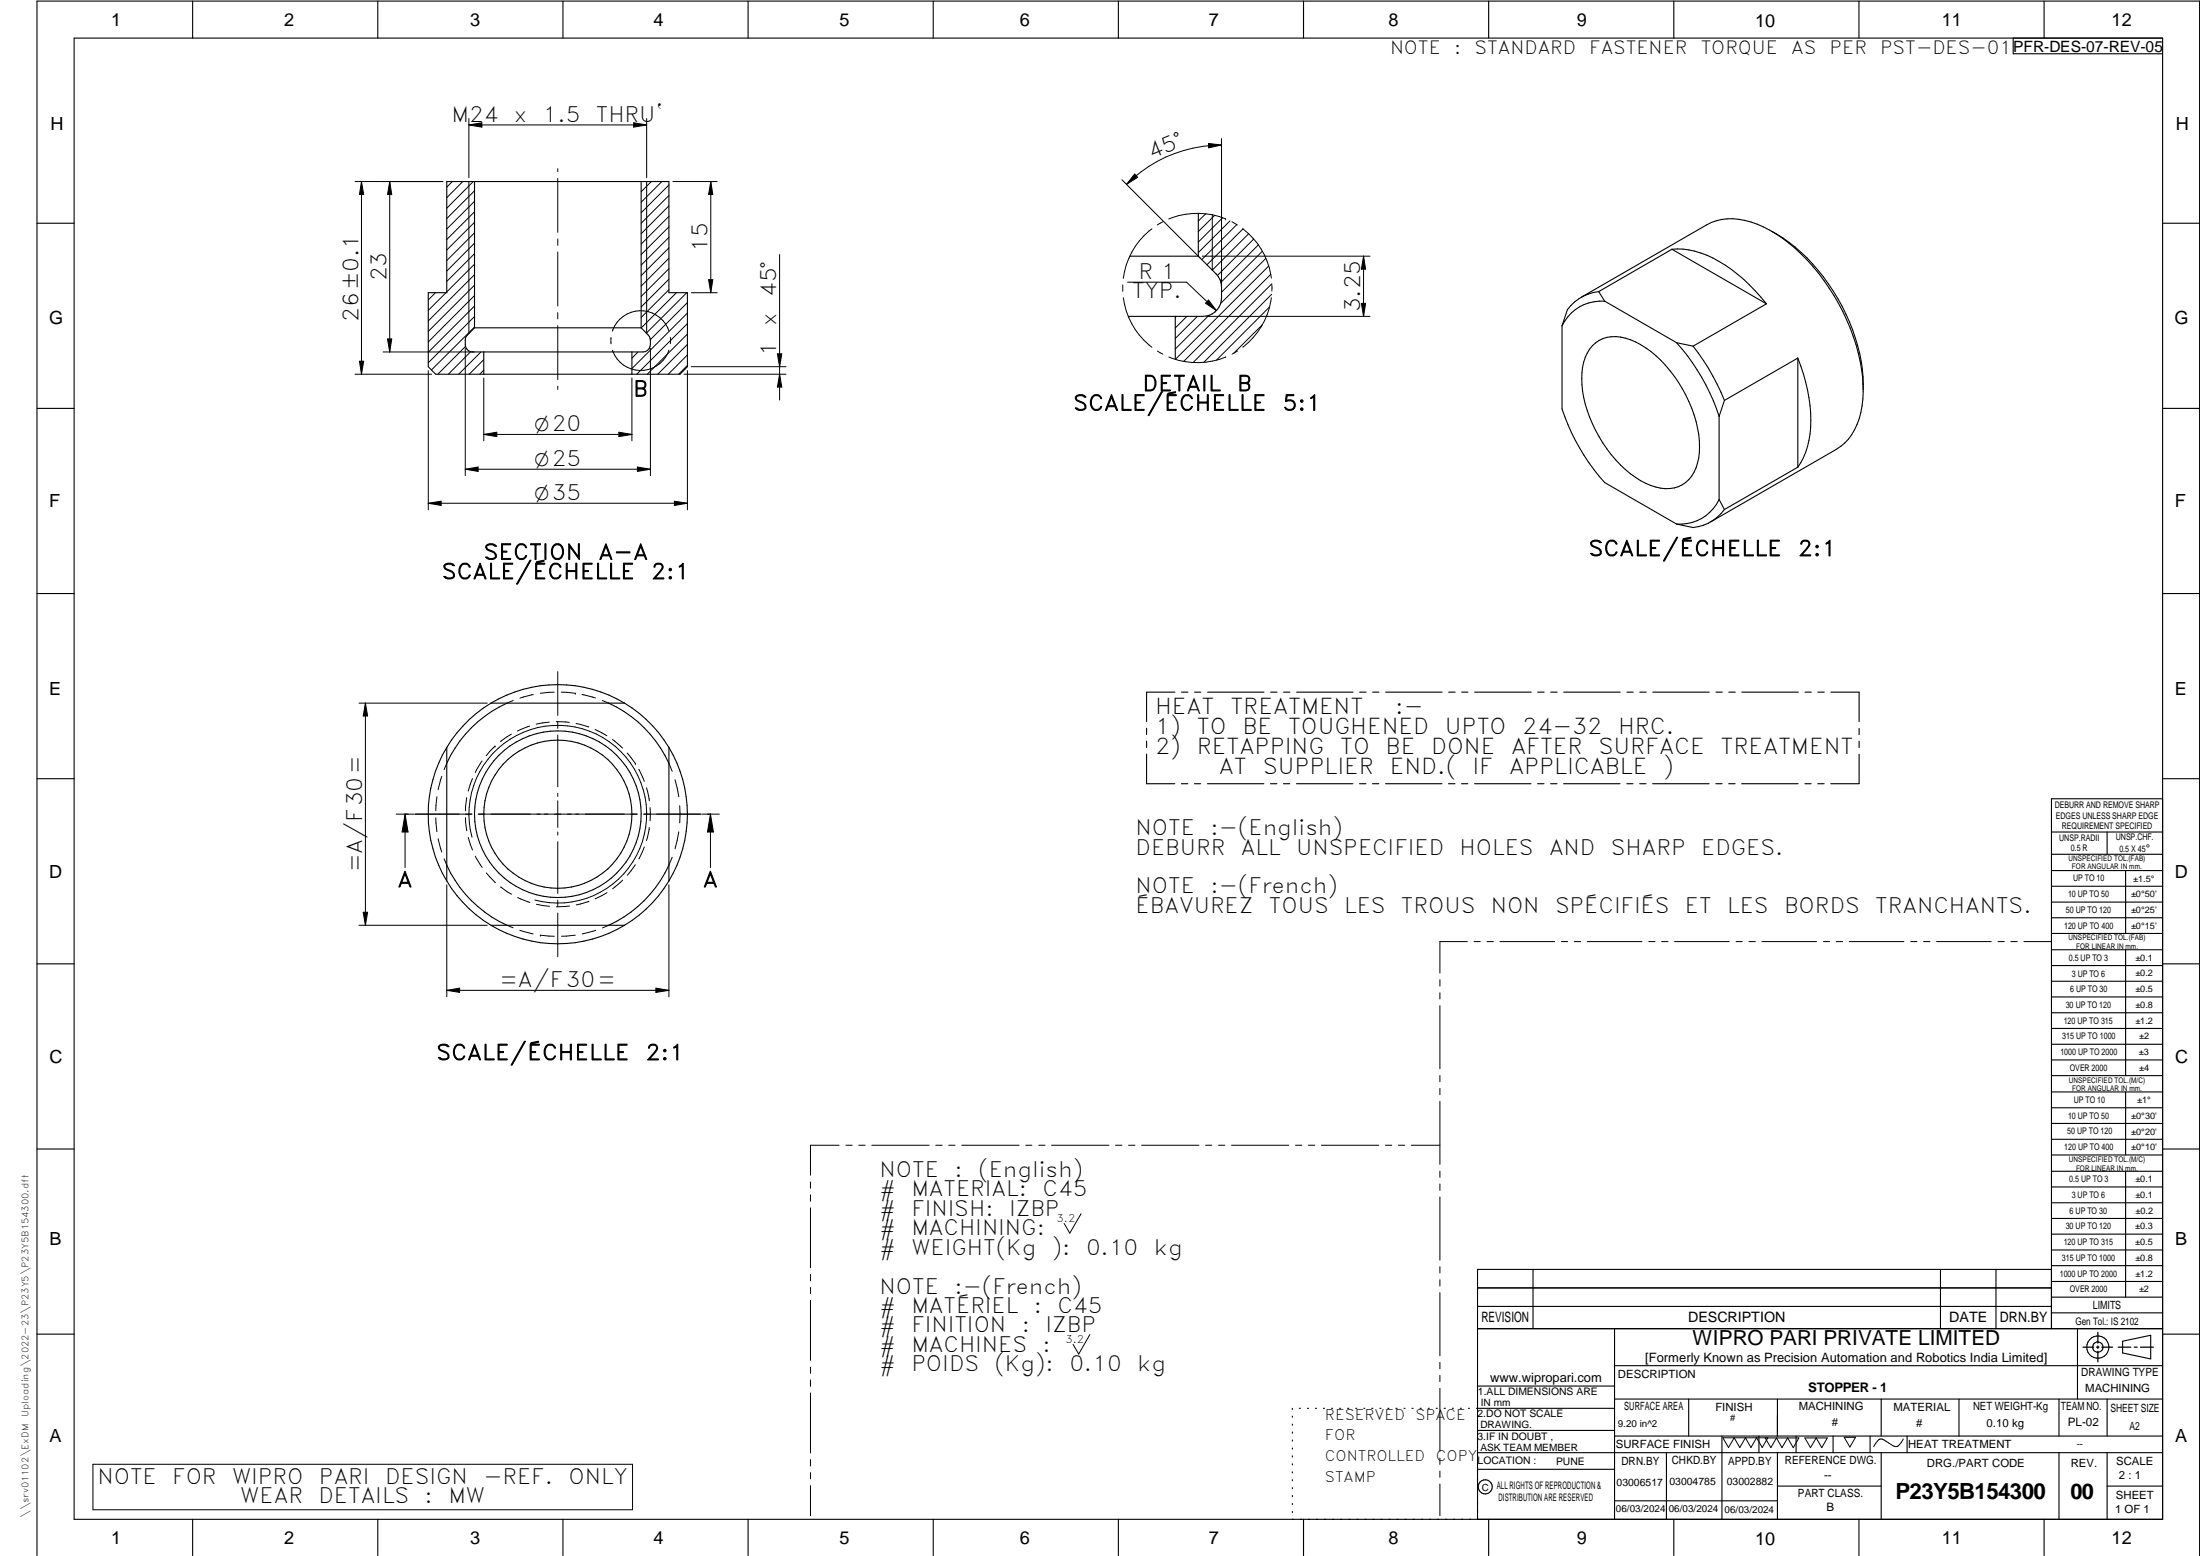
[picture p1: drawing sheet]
<svg xmlns="http://www.w3.org/2000/svg" width="594mm" height="420mm" viewBox="0 0 594 420" stroke-linecap="round" stroke-linejoin="round" font-family="sans-serif">
<g fill="none" stroke="#000" stroke-width=".3">
<path d="M20 10.3h564v400h-564zM52 .3v10M102 .3v10M152 .3v10M202 .3v10M252 .3v10M302 .3v10M352 .3v10M402 .3v10M452 .3v10M502 .3v10M543.6 10.3v4.2h40.4"/>
<path d="M552 .3v10M120.6 49h60v30h5v20l-2 2h-66l-2-2v-20h5zM128.1 49v39.5M173.1 49v39.5M323.6 57.6v11.6M10 60.3h10M305.1 69.2h18.5M323.6 69.2l4.8 4.8a4.9 4.9 0 0 1 1.5 3.5 7.8 7.8 0 0 1-1.2 6.2 5 5 0 0 1-3.8 1.7h-20.2M431.7 78.7a12 12 0 0 0-8.5 5l-1.4 4.3M431.7 78.7l1.6 2.6M451.5 67.3a24 24 0 0 1 16.1 5.5 52.1 52.1 0 0 1 9.4 9.2M451.5 67.3l-19.8 11.4"/>
<path d="M451.5 67.3l25.5 14.7M478.4 62.4a49.6 49.6 0 0 1 21 24.6 43.9 43.9 0 0 1 3.7 18.3M584 60.3h10M128.1 88.5h45M130.6 95v6M170.6 95v6M173.1 88.5l1.9 2a3 3 0 0 1-.8 4.5h-46.6a2.35 2.35 0 0 1-2-3.1l.3-1.1 2.2-2.3M317.4 85.4v11.6M421.8 88v22.4a56.8 56.8 0 0 0 11.5 19.9l19.4 11.2M426.9 80.3l34-19.6a15.4 15.4 0 0 1 13.6-.2 44.5 44.5 0 0 1 19.4 17.3 52.3 52.3 0 0 1 9.2 28 19.2 19.2 0 0 1-5 13.8l-2.2 1.7-34 19.6M430 93.3a8.9 8.9 0 0 1 10.3-1.6 31 31 0 0 1 15.8 16.7 25.5 25.5 0 0 1 2.3 16.7 8.5 8.5 0 0 1-11.2 6.4 25.6 25.6 0 0 1-13.3-10.3 33 33 0 0 1-6.7-20.5 11.8 11.8 0 0 1 2.8-7.4zM433.3 81.3l19.4 11.2"/>
<path d="M433.3 81.3a11.7 11.7 0 0 0-11.5 6.7M452.7 92.5a55.8 55.8 0 0 1 11.5 19.9M452.7 92.5l4.5 1M457.2 93.5l1.4 1.9a62.4 62.4 0 0 1 7.1 12.7M477 82l-19.8 11.5M485.5 96.7l-19.8 11.4M485.5 96.7v29.5M485.5 96.7a38.9 38.9 0 0 1 2.6 23.9 17 17 0 0 1-2.6 5.6M10 110.3h10M464.2 112.4v22.5M465.7 108.1l-1.5 4.3M584 110.3h10"/>
<path d="M464.2 134.9a11.6 11.6 0 0 1-11.5 6.6M464.2 134.9l1.5 2.7M465.7 137.6a12.1 12.1 0 0 1-8.5 4.9l-4.5-1M485.5 126.2l-19.8 11.4M10 160.3h10M584 160.3h10M132.6 189.9h36M132.6 189.9a34.5 34.5 0 0 0-12 11.9M136.9 189.9a32.6 32.6 0 0 0-16.3 16.2M164.4 189.9a33 33 0 0 1 16.2 16.2M168.6 189.9a35.1 35.1 0 0 0-36 0M168.6 189.9a35 35 0 0 1 12 11.9"/>
<path d="M309.6 196.6v1.7M317.3 186.9h-7.7v7.9M319.1 186.9h1.7M322.6 186.9h1.7M326.1 186.9h15.2M343.1 186.9h1.7M346.6 186.9h1.7M350.1 186.9h15.3M367.2 186.9h1.7M370.7 186.9h1.7M374.2 186.9h15.2M391.2 186.9h1.7"/>
<path d="M394.7 186.9h1.7M398.2 186.9h15.3M415.2 186.9h1.8M418.8 186.9h1.7M422.3 186.9h15.2M439.3 186.9h1.7M442.8 186.9h1.7M446.3 186.9h15.3M463.4 186.9h1.7M466.8 186.9h1.8M470.4 186.9h15.2M487.4 186.9h1.7"/>
<path d="M490.9 186.9h1.7M494.4 186.9h7.6v8M502 196.7v1.7M10 210.3h10M120.6 201.8v31.8M120.6 201.8a35 35 0 0 0 0 36.1M180.6 201.8v36.1M180.6 201.8a35 35 0 0 1 0 36.1M309.6 200.1v1.7M309.6 203.6v8h7.6M319 211.6h1.8M322.5 211.6h1.7"/>
<path d="M326 211.6h15.3M343.1 211.6h1.7M346.6 211.6h1.7M350.1 211.6h15.2M367.1 211.6h1.7M370.6 211.6h1.7M374.1 211.6h15.3M391.2 211.6h1.7M394.7 211.6h1.7M398.2 211.6h15.2M415.2 211.6h1.7M418.7 211.6h1.7"/>
<path d="M422.2 211.6h15.3M439.3 211.6h1.7M442.8 211.6h1.7M446.3 211.6h15.2M463.3 211.6h1.7M466.8 211.6h1.7M470.3 211.6h15.3M487.4 211.6h1.7M490.8 211.6h1.8M502 200.2v1.7M502 203.7v7.9h-7.6M584 215.7h-30v143.1"/>
<path d="M584 210.3h10M120.6 233.6a32.6 32.6 0 0 0 16.3 16.3M120.6 233.6v4.3M120.6 237.9a35.4 35.4 0 0 0 12 12M180.6 233.6a33 33 0 0 1-16.2 16.3M180.6 237.9a35 35 0 0 1-12 12M554 224.7h30M554 230.7h30M554 235.1h30M554 239.3h30M569 224.7v6M574 235.1v17"/>
<path d="M132.6 249.9h36M168.6 249.9a35.1 35.1 0 0 1-36 0M554 243.6h30M554 247.8h30M554 252.1h30M554 256.5h30M574 256.5v33.9M10 260.3h10M554 260.7h30M554 265h30M554 269.2h30M554 273.5h30"/>
<path d="M554 277.7h30M584 260.3h10M554 282h30M554 286.2h30M554 290.4h30M554 294.9h30M554 299.1h30M574 294.9v17M10 310.3h10M554 303.4h30M554 307.6h30M554 311.9h30"/>
<path d="M554 316.3h30M574 316.3v34M584 310.3h10M554 320.5h30M554 324.8h30M554 329h30M554 333.2h30M554 337.5h30M399 358.8h185M399 352.8h155M399 347.8h155M414 342.8v16"/>
<path d="M436 358.8v51.5M524 342.8v16M539 342.8v16M554 341.8h30M554 346h30M554 350.3h30M554 354.5h30M554 342.8h-155v67.5M561 358.8v19M10 360.3h10M399 374.3h37M436 368.8h148"/>
<path d="M436 377.8h148M456 377.8v10M480 377.8v10M508 377.8v10M529 377.8v10M556 377.8v10M569 377.8v10M573.2 362.2l7.6-1.6v6.3l-7.6-1.6zM584 360.3h10M349 380.3v.3M349 382.4v.3M349 384.6v.3"/>
<path d="M349 386.7v.3M349 388.8v.3M349 391v.3M349 393.1v.3M349 395.3v.3M349 397.4v.3M349 399.5v.3M350.9 380.3h.2M353.1 380.3h.2M355.2 380.3h.3M357.4 380.3h.3M359.6 380.3h.3"/>
<path d="M361.7 380.3h.3M363.9 380.3h.3M366.1 380.3h.3M368.3 380.3h.2M370.4 380.3h.3M372.6 380.3h.3M374.8 380.3h.3M376.9 380.3h.4M379.1 380.3h.3M381.3 380.3h.3M383.4 380.3h.4M385.6 380.3h.3"/>
<path d="M387.8 380.3h.3M390 380.3h.3M392.2 380.3h.3M394.3 380.3h.3M396.5 380.3h.3M398.7 380.3h37.3M399 386.2h37M399 396.7h37M436 387.8h148M450 392.3v18M465 387.8v22.5M475 387.8v4.5"/>
<path d="M480 392.3v18M485 387.8v4.5M495 387.8v4.5M505 387.8v4.5M508 392.3v18M515 387.8v4.5M556 392.3v18M569 392.3v18M584 392.3h-185M52 410.3v9.7M102 410.3v9.7M152 410.3v9.7"/>
<path d="M202 410.3v9.7M252 410.3v9.7M302 410.3v9.7M349 401.7v.3M349 403.8v.4M349 406v.3M349 408.1v.3M352 410.3v9.7M402 410.3v9.7M436 405.3h44M452 410.3v9.7M480 401.3h28"/>
<path d="M502 410.3v9.7M552 410.3v9.7M569 401.3h15M10 420v-419.7h584v419.7"/>
<circle cx="150.6" cy="219.9" r="22.5"/>
<circle cx="150.6" cy="219.9" r="20"/>
<circle cx="566.5" cy="363.8" r="2.99"/>
<circle cx="566.5" cy="363.7" r="1.41"/>
<circle cx="401.1" cy="401.5" r="1.9"/>
</g>
<path d="M566.5 359.7v3M562.5 363.8h2.9M566.1 363.8h.7M566.5 363.4v.7M566.5 364.9v2.8M567.6 363.8h2.9M572 363.8h3.4M576.3 363.8h.8M578 363.8h3.5" fill="none" stroke="#000" stroke-width=".34"/>
<g fill="none" stroke="#000" stroke-width=".27">
<path d="M126.6 32v16M126.6 33.7l3.5-.6v1.2zM126.6 33.7h48M171.1 33.1l3.5 .6-3.5 .6zM174.6 32v16M326.3 38.7l3.6 .5-3.5 .7zM329.9 37.4v40M329.9 39.2a36.4 36.4 0 0 0-25.7 10.6M95.9 49h23.7M97.6 49v52M97.6 49l.6 3.5h-1.1zM105.2 49v46"/>
<path d="M105.2 49l.6 3.5h-1.2zM122.1 49l-1.5 1.5M125 49l-4.4 4.4M126.6 49v41M127.8 49l-7.2 7.2M128.1 51.5l-7.5 7.5M128.1 54.4l-7.5 7.4M128.1 57.2l-7.5 7.5M150.6 45.6v.8M150.6 48.2v14.5M174.6 49v41M175.9 49l-2.8 2.8"/>
<path d="M178.7 49l-5.6 5.6M180.6 50l-7.5 7.4M180.6 52.8l-7.5 7.5M180.6 55.6l-7.5 7.5M180.6 58.4l-7.5 7.5M181.7 49h12M191.9 49l.6 3.5h-1.2zM191.9 49v30M303 48.6l21.1 21M306.4 47l.8 .9-3 1.9zM314 59.9l-1.5 .8M325.6 57.7l-2 2"/>
<path d="M325.6 57.7l1.8 .3 3.6 1.1M325.6 57.7a20.4 20.4 0 0 0-10 1.4M327.4 58v14.9l9.8-9.8M328 58.2l-4.4 4.3M330.2 58.8l-6.6 6.6M331 59.1h.1M332.1 59.6l-8.5 8.6M332.6 59.9l1.5 .8M117.6 79l-2 2M120.4 79l-4.8 4.8M128.1 74.2l-12.5 12.5M128.1 77l-12.5 12.5"/>
<path d="M128.1 79.8l-12.5 12.5M128.1 60l-7.5 7.5M128.1 62.9l-7.5 7.5M128.1 65.7l-7.5 7.5M128.1 68.5l-7.5 7.5M128.1 71.3l-7.5 7.5M150.6 64.5v1.8M150.6 68v14.6M180.6 61.3l-7.5 7.4M180.6 64.1l-7.5 7.5M180.6 66.9l-7.5 7.5M180.6 69.7l-7.5 7.6"/>
<path d="M180.6 72.6l-7.5 7.5M180.6 75.4l-7.5 7.5M180.6 78.2l-7.5 7.5M182.7 79l-9.6 9.6M185.5 79l-11 11M186.7 79h7M191.3 75.5h1.2l-.6 3.5zM210.5 68.7v39.3M303.2 76.9v1.8M304.5 76.2h15.9l8.1 7.7M311.1 61.8a20 20 0 0 0-7.8 13.3M324.6 69.2h45.3"/>
<path d="M334 60.7l-9.5 9.4M335.6 61.8a19.8 19.8 0 0 1 7.7 13.3M335.7 61.8l-9.8 9.7M338.5 64.6l-9.7 9.8M339.8 66.1l-10.1 10.1M340.9 67.9l-11 11M341.8 69.8l-12.2 12.2M342.6 71.8l-25.2 25.2M343.1 74.1l-23.4 23.5M343.4 79.5l-18.3 18.3M343.4 76.9v1.7M343.4 76.6l-21.2 21.3"/>
<path d="M368.2 69.2l.6 3.5h-1.2zM368.2 69.2v16.2M97.1 97.5h1.1l-.6 3.5zM103.5 95h24.6M104.6 91.5h1.2l-.6 3.5zM125.6 94.1v34.3M125.7 93.6l-7.5 7.4M127.1 95l-6 6M128.1 88.3l-11.6 11.6M128.1 82.6l-12.5 12.5M128.1 85.5l-12.5 12.5M129.9 95l-6 6"/>
<path d="M130.6 97.1l-3.9 3.9M130.6 99.9l-1.1 1.1M150.6 84.4v1.7M150.6 87.9v14.6M165 91.1v1.7M172.3 95l-1.7 1.7M175.6 94.1v34.3M180.6 94.5a8 8 0 0 1-7.6 5.5 8 8 0 0 1-7.6-5.4M180.6 89.4a8 8 0 0 0-7.6-5.5 8 8 0 0 0-7.6 5.5M181 91.1v1.7M185.6 90.2l-10.8 10.8M185.6 98.7l-2.3 2.3"/>
<path d="M185.6 93l-8 8M185.6 95.8l-5.1 5.2M185.6 84.5l-15 15M185.6 87.4l-13.6 13.6M185.6 81.7l-10 10M186.7 99h25.6M209.9 95.5h1.2l-.6 3.5zM303.4 80.4a20 20 0 0 0 7.7 13.4M312.5 94.8l1.5 .8M315.6 96.4a20.2 20.2 0 0 0 15.4 0M317.7 85.4l-.3 .3M320.5 85.4l-3.1 3.2"/>
<path d="M323.3 85.4l-5.9 6M325.9 85.4h44M326.3 81l2.2 2.9-3-2zM326.4 85.2l-9 9M334.2 94.8l-1.5 .8M340.9 87.7l-7.7 7.6M342.8 82.9l-14.3 14.3M343.3 80.4a20 20 0 0 1-7.7 13.3M367.6 81.9h1.2l-.6 3.5zM95.9 101h20.7M115.6 100.1v37.6M130.6 117.3l3.5-.6v1.2z"/>
<path d="M130.6 117.3h40M130.6 102.1v16.9M150.6 104.3v.9M167.1 116.7l3.5 .6-3.5 .6zM170.6 102.1v16.9M184.7 101h27.6M185.6 100.1v37.6M210.5 101l.6 3.5h-1.2zM115.6 135.9l3.5-.6v1.2zM115.6 135.9h70M125.6 126.7l3.5-.6v1.2zM125.6 126.7h50"/>
<path d="M172.1 126.1l3.5 .6-3.5 .6zM182.1 135.3l3.5 .6-3.5 .6zM96.9 189.9h34.7M98.7 189.9v60M98.7 189.9l.6 3.4h-1.2zM138.1 198.2l-2.9 2M138.6 189.1l-1.7 .8M143 196l-3.3 1.4M144 187.5l-3.6 1M148.3 195l-3.5 .5M149.6 186.9l-3.7 .3M150.2 194.9l3.5 .2"/>
<path d="M150.6 181.4v11.8M150.6 195v1.7M150.6 198.5v13.9M151.6 186.9l3.8 .3M155.4 187.2h.1M155.6 195.4l3.4 .9M157.2 187.5l3.6 1M160.7 197l3.2 1.7M162.6 189.1l1.8 .8M165.4 199.7l2.7 2.3M107 219.8h4.8M109.4 219.8v14.5"/>
<path d="M109.4 219.8l.8 4.9h-1.6zM112 219.8h15.5M118 215.1l-.3 3.8M119.3 209.6l-1 3.6M120.6 206.1l-.7 1.7M126 215.4l-.3 3.5M127.6 210.2l-1.2 3.4M129.2 219.8h42.9M130.2 205.5l-1.9 3.1M133.7 201.5h.1M133.7 201.5l-2.4 2.5M150.6 214.2v.9"/>
<path d="M150.6 216.2v7.2M169.4 203.3l2.2 2.9M171.6 206.2h.1M172.5 207.8l1.5 3.2M174.6 212.7l.7 3.5M175.5 218.1v3.5M180.6 206.1l.9 2.2M182.3 210.6l1 4.5M183.6 217.6v4.6M189.2 219.8h-15.4M189.5 219.8h4.8M191.8 219.8l.9 4.9h-1.7z"/>
<path d="M191.8 219.8v14.5M117.7 220.9l.3 3.7M118.3 226.5l1 3.6M119.9 231.9l.7 1.7M120.6 238.9v30.3M125.7 220.8l.4 3.5M126.4 226.1l1.2 3.4M127.5 226.1a24 24 0 0 1 21-30.1 24 24 0 0 1 26 26 24 24 0 0 1-30.1 21M128.3 231.2l1.9 3M131.3 235.7l2.5 2.6M135.2 239.5l2.9 2M150.6 224.7v.8"/>
<path d="M150.6 227.3v14M168.1 237.7l-2.7 2.3M171.6 233.5l-2.2 2.8M174 228.7l-1.5 3.2M175.3 223.4l-.7 3.5M180.6 238.9v30.3M181.5 231.5l-.9 2.1M183.3 224.6l-1 4.6M96.9 249.9h34.7M98.1 246.3h1.2l-.6 3.6zM136.9 249.9l1.7 .6M139.8 242.4l3.3 1.3"/>
<path d="M140.4 251.2l3.6 1M144.9 244.2l3.5 .5M145.9 252.5h.1M145.9 252.5l3.8 .3M150.6 243v1.7M150.6 246.5v11.9M153.8 244.6l-3.6 .3M155.4 252.5l-3.8 .3M159 243.4l-3.4 .9M160.9 251.2l-3.7 1M163.9 241l-3.2 1.7M164.4 249.9l-1.7 .7"/>
<path d="M396.2 254.3h-7.4v8.5M398.1 254.3h1.6M401.5 254.3h1.8M405 254.3h14.8M421.6 254.3h1.7M425.1 254.3h1.7M428.6 254.3h14.8M445.2 254.3h1.7M448.7 254.3h1.7M452.2 254.3h14.8M468.8 254.3h1.7M472.3 254.3h1.7"/>
<path d="M475.8 254.3h14.8M492.4 254.3h1.7M495.8 254.3h1.8M499.4 254.3h14.7M516 254.3h1.6M519.4 254.3h1.8M522.9 254.3h14.8M539.5 254.3h1.7M543 254.3h1.7M546.5 254.3h7.4M120.6 267.4h60M120.6 267.4l3.5-.6v1.2z"/>
<path d="M177.1 266.8l3.5 .6-3.5 .6zM388.8 264.5v1.8M388.8 268.1v1.6M388.8 271.6v17M388.8 290.4v1.7M388.8 293.9v1.7M388.8 297.4v17M218.9 319.2v1.6M226.6 309.2h-7.7v8.1M228.4 309.2h1.7M231.9 309.2h1.7M235.4 309.2h15.5"/>
<path d="M252.7 309.2h1.7M256.2 309.2h1.7M259.7 309.2h15.5M277 309.2h1.7M280.5 309.2h1.7M284 309.2h15.5M301.2 309.2h1.8M304.8 309.2h1.7M308.3 309.2h15.5M325.5 309.2h1.7M329.1 309.2h1.6M332.6 309.2h15.4"/>
<path d="M349.8 309.2h1.7M353.3 309.2h1.7M356.8 309.2h15.5M374.1 309.2h1.7M377.6 309.2h1.7M381.1 309.2h7.7M388.8 316.2v1.7M388.8 319.7v1.7M218.9 322.6v1.8M218.9 326.1v16.2M291.9 327.7l-3 5.3-1.5-2.6M388.8 323.2v17.1"/>
<path d="M218.9 344.1v1.8M218.9 347.6v1.7M218.9 351.2v16.1M388.8 342.1v1.6M388.8 345.6v1.7M388.8 349v17.1M218.9 369.1v1.7M218.9 372.6v1.8M218.9 376.1v16.2M294.3 360.4l-3 5.2-1.5-2.6M388.8 367.9v1.7M388.8 371.4v1.7"/>
<path d="M388.8 374.9v17M25.1 395.4h145.7v12.3h-145.7zM218.9 394.1v1.8M218.9 397.6v1.7M388.8 393.7v1.7M388.8 397.2v1.7M465.2 388.2h12.2l-1.5 2.7-1.6-2.7-1.5 2.7-1.5-2.7-1.5 2.7-1.5-2.7-1.5 2.7zM476.7 388.3h9.1l-1.6 2.6-1.5-2.6-1.5 2.6-1.5-2.6-1.5 2.6zM487.4 388.3h6l-1.5 2.6-1.5-2.6-1.5 2.6zM498 388.1h3.1l-1.6 2.6zM514 388.6l-1.1 1.5a1.2 1.2 0 0 1-1.8 .3l-1.8-1.2a1.55 1.55 0 0 0-1.6-.6 1.55 1.55 0 0 0-1.2 1.1l-.5 .9M218.9 401.2v8.1"/>
<path d="M388.8 400.7v8.6"/>
</g>
<g fill="#000">
<path d="M126.6 33.7l3.5-.6v1.2zM171.1 33.1l3.5 .6-3.5 .6zM326.3 38.7l3.6 .5-3.5 .7zM97.6 49l.6 3.5h-1.1zM105.2 49l.6 3.5h-1.2zM191.9 49l.6 3.5h-1.2zM306.4 47l.8 .9-3 1.9zM191.3 75.5h1.2l-.6 3.5zM368.2 69.2l.6 3.5h-1.2zM97.1 97.5h1.1l-.6 3.5zM104.6 91.5h1.2l-.6 3.5zM209.9 95.5h1.2l-.6 3.5z"/>
<path d="M326.3 81l2.2 2.9-3-2zM367.6 81.9h1.2l-.6 3.5zM130.6 117.3l3.5-.6v1.2zM167.1 116.7l3.5 .6-3.5 .6zM210.5 101l.6 3.5h-1.2zM115.6 135.9l3.5-.6v1.2zM125.6 126.7l3.5-.6v1.2zM172.1 126.1l3.5 .6-3.5 .6zM182.1 135.3l3.5 .6-3.5 .6zM98.7 189.9l.6 3.4h-1.2zM109.4 219.8l.8 4.9h-1.6zM191.8 219.8l.9 4.9h-1.7z"/>
<path d="M98.1 246.3h1.2l-.6 3.6zM120.6 267.4l3.5-.6v1.2zM177.1 266.8l3.5 .6-3.5 .6z"/>
</g>
<text font-size="6" x="511.8" y="404.8">P23Y5B154300</text>
<g font-size="5.9">
<text x="311.9" y="192.8">HEAT</text>
<text x="332.3" y="192.8">TREATMENT</text>
<text x="376.8" y="192.8">:-</text>
<text x="311.9" y="198.2">1)</text>
<text x="311.9" y="203.6">2)</text>
<text x="323.2" y="198.2">TO</text>
<text x="323.2" y="203.6">RETAPPING</text>
<text x="335.5" y="198.2">BE</text>
<text x="347.8" y="198.2">TOUGHENED</text>
<text x="361.9" y="203.6">TO</text>
<text x="374.2" y="203.6">BE</text>
<text x="386.5" y="203.6">DONE</text>
<text x="390.2" y="198.2">UPTO</text>
<text x="408.1" y="203.6">AFTER</text>
<text x="411.1" y="198.2">24-32</text>
<text x="431.6" y="203.6">SURFACE</text>
<text x="436.9" y="198.2">HRC.</text>
<text x="464.6" y="203.6">TREATMENT</text>
<text x="329.1" y="209">AT</text>
<text x="341" y="209">SUPPLIER</text>
<text x="375.3" y="209">END.(</text>
<text x="397.6" y="209">IF</text>
<text x="407.5" y="209">APPLICABLE</text>
<text x="449.1" y="209">)</text>
<text x="559.1" y="404.7">00</text>
</g>
<g font-size="5.7">
<text x="122" y="32.9">M24</text>
<text x="138.8" y="32.9">x</text>
<text x="146.5" y="32.9">1.5</text>
<text x="160.9" y="32.9">THRU`</text>
<text x="310.9" y="43.1" transform="rotate(-22 310.9 43.1)">45°</text>
<text x="191" y="68" transform="rotate(-90 191 68)">15</text>
<text x="104.3" y="76" transform="rotate(-90 104.3 76)">23</text>
<text x="307.5" y="75.3">R 1</text>
<text x="209.6" y="80.1" transform="rotate(-90 209.6 80.1)">45°</text>
<text x="305.7" y="80.6">TYP.</text>
<text x="96.8" y="86.9" transform="rotate(-90 96.8 86.9)">26±0.1</text>
<text x="209.6" y="87.9" transform="rotate(-90 209.6 87.9)">x</text>
<text x="367.3" y="84.4" transform="rotate(-90 367.3 84.4)">3.25</text>
<text x="209.6" y="96.1" transform="rotate(-90 209.6 96.1)">1</text>
<text x="171" y="107">B</text>
<text x="308.5" y="105.6">DETAIL</text>
<text x="334" y="105.6">B</text>
<text x="289.8" y="110.8">SCALE/ÉCHELLE</text>
<text x="346.3" y="110.8">5:1</text>
<text x="130.6" y="151.1">SECTION</text>
<text x="161.6" y="151.1">A-A</text>
<text x="429" y="150.1">SCALE/ÉCHELLE</text>
<text x="485.5" y="150.1">2:1</text>
<text x="119.3" y="156.3">SCALE/ÉCHELLE</text>
<text x="175.8" y="156.3">2:1</text>
<text x="306.7" y="225.5">NOTE</text>
<text x="326.8" y="225.5">:-(English)</text>
<text x="306.7" y="230.8">DEBURR</text>
<text x="335.1" y="230.8">ALL</text>
<text x="350" y="230.8">UNSPECIFIED</text>
<text x="394.1" y="230.8">HOLES</text>
<text x="418.3" y="230.8">AND</text>
<text x="435" y="230.8">SHARP</text>
<text x="459.4" y="230.8">EDGES.</text>
<text x="97.8" y="235.6" transform="rotate(-90 97.8 235.6)">=A/F30=</text>
<text x="107.4" y="239.5">A</text>
<text x="189.8" y="239.5">A</text>
<text x="306.7" y="241.3">NOTE</text>
<text x="326.8" y="241.3">:-(French)</text>
<text x="306.7" y="246.5">ÉBAVUREZ</text>
<text x="342.7" y="246.5">TOUS</text>
<text x="363" y="246.5">LES</text>
<text x="378.3" y="246.5">TROUS</text>
<text x="402.6" y="246.5">NON</text>
<text x="419.9" y="246.5">SPÉCIFIÉS</text>
<text x="455" y="246.5">ET</text>
<text x="466.4" y="246.5">LES</text>
<text x="481.8" y="246.5">BORDS</text>
<text x="506.4" y="246.5">TRANCHANTS.</text>
<text x="134.9" y="266.5">=A/F30=</text>
<text x="117.8" y="286.2">SCALE/ÉCHELLE</text>
<text x="174.3" y="286.2">2:1</text>
<text x="237.5" y="317.8">NOTE</text>
<text x="257.7" y="317.8">:</text>
<text x="264.1" y="317.8">(English)</text>
<text x="237.5" y="323">#</text>
<text x="246.1" y="323">MATERIAL:</text>
<text x="281.5" y="323">C45</text>
<text x="237.5" y="328.3">#</text>
<text x="246.1" y="328.3">FINISH:</text>
<text x="272.5" y="328.3">IZBP</text>
<text x="237.5" y="333.5">#</text>
<text x="246.1" y="333.5">MACHINING:</text>
<text x="237.5" y="338.8">#</text>
<text x="246.1" y="338.8">WEIGHT(Kg</text>
<text x="284" y="338.8">):</text>
<text x="293.3" y="338.8">0.10</text>
<text x="311.6" y="338.8">kg</text>
<text x="237.5" y="349.3">NOTE</text>
<text x="257.7" y="349.3">:-(French)</text>
<text x="237.5" y="354.5">#</text>
<text x="237.5" y="359.8">#</text>
<text x="246.1" y="354.5">MATÉRIEL</text>
<text x="246.1" y="359.8">FINITION</text>
<text x="275.9" y="359.8">:</text>
<text x="279.2" y="354.5">:</text>
<text x="282.3" y="359.8">IZBP</text>
<text x="285.6" y="354.5">C45</text>
<text x="237.5" y="365">#</text>
<text x="246.1" y="365">MACHINES</text>
<text x="281.5" y="365">:</text>
<text x="237.5" y="370.3">#</text>
<text x="246.1" y="370.3">POIDS</text>
<text x="268.5" y="370.3">(Kg):</text>
<text x="288.8" y="370.3">0.10</text>
<text x="307.1" y="370.3">kg</text>
<text x="26.3" y="400.6">NOTE</text>
<text x="46.5" y="400.6">FOR</text>
<text x="62.7" y="400.6">WIPRO</text>
<text x="86.1" y="400.6">PARI</text>
<text x="104" y="400.6">DESIGN</text>
<text x="130.5" y="400.6">-REF.</text>
<text x="153.5" y="400.6">ONLY</text>
<text x="64.9" y="405.9">WEAR</text>
<text x="86" y="405.9">DETAILS</text>
<text x="114.7" y="405.9">:</text>
<text x="121.1" y="405.9">MW</text>
</g>
<text font-size="5.6" x="457" y="363.2">WIPRO PARI PRIVATE LIMITED</text>
<g font-size="5.4">
<text x="144.3" y="116.4">O20</text>
<text x="144.3" y="125.8">O25</text>
<text x="144.3" y="135">O35</text>
</g>
<g font-size="4.9">
<text x="30" y="6.9">1</text>
<text x="76.7" y="6.9">2</text>
<text x="127" y="6.9">3</text>
<text x="176.5" y="6.9">4</text>
<text x="226.7" y="6.9">5</text>
<text x="275.4" y="6.9">6</text>
<text x="326.4" y="6.9">7</text>
<text x="375" y="6.9">8</text>
<text x="425.8" y="6.9">9</text>
<text x="473.9" y="7.3">10</text>
<text x="524.3" y="6.9">11</text>
<text x="570.2" y="6.9">12</text>
<text x="375.4" y="14.5">NOTE</text>
<text x="392.7" y="14.5">:</text>
<text x="398.2" y="14.5">STANDARD</text>
<text x="429.2" y="14.5">FASTENER</text>
<text x="459.2" y="14.5">TORQUE</text>
<text x="483.7" y="14.5">AS</text>
<text x="494.1" y="14.5">PER</text>
<text x="507.7" y="14.5">PST-DES-01</text>
<text x="13.6" y="35.1">H</text>
<text x="587.6" y="35.1">H</text>
<text x="13.2" y="87.5">G</text>
<text x="587.2" y="87.5">G</text>
<text x="13.2" y="137">F</text>
<text x="587.2" y="137">F</text>
<text x="13.2" y="187.6">E</text>
<text x="587.2" y="187.6">E</text>
<text x="13.2" y="237">D</text>
<text x="587.2" y="237">D</text>
<text x="13.4" y="287.1">C</text>
<text x="587.4" y="287.1">C</text>
<text x="13.4" y="336.2">B</text>
<text x="587.4" y="336.2">B</text>
<text x="13.4" y="389.3">A</text>
<text x="587.4" y="389.3">A</text>
<text x="30" y="416.9">1</text>
<text x="76.7" y="416.9">2</text>
<text x="127" y="416.9">3</text>
<text x="176.5" y="416.9">4</text>
<text x="226.7" y="416.9">5</text>
<text x="275.4" y="416.9">6</text>
<text x="326.4" y="416.9">7</text>
<text x="375" y="416.9">8</text>
<text x="425.8" y="416.9">9</text>
<text x="473.9" y="417.3">10</text>
<text x="524.3" y="416.9">11</text>
<text x="570.2" y="416.9">12</text>
</g>
<text font-size="4.2" x="543.6" y="14">PFR-DES-07-REV-05</text>
<g font-size="3.9">
<text x="400" y="357.1">REVISION</text>
<text x="455.9" y="357.1">DESCRIPTION</text>
<text x="526.4" y="357.1">DATE</text>
<text x="540" y="357.1">DRN.BY</text>
<text x="357.8" y="383.3">RESERVED</text>
<text x="382.3" y="383.3">SPACE</text>
<text x="357.8" y="388.9">FOR</text>
<text x="357.8" y="394.5">CONTROLLED</text>
<text x="387.8" y="394.5">COPY</text>
<text x="357.8" y="400">STAMP</text>
</g>
<text font-size="3.6" x="488.3" y="375.8">STOPPER - 1</text>
<g font-size="3.5">
<text x="444.3" y="367.7">[Formerly Known as Precision Automation and Robotics India Limited]</text>
<text x="402.4" y="373.3">www.wipropari.com</text>
</g>
<g font-size="3.1">
<text x="565.1" y="353.5">LIMITS</text>
<text x="562" y="371.7">DRAWING TYPE</text>
<text x="436.9" y="372.1">DESCRIPTION</text>
<text x="563.1" y="375.9">MACHINING</text>
<text x="438.6" y="380.8">SURFACE AREA</text>
<text x="463.2" y="380.9">FINISH</text>
<text x="485.7" y="380.8">MACHINING</text>
<text x="511.3" y="380.9">MATERIAL</text>
<text x="532.8" y="380.7">NET WEIGHT-Kg</text>
<text x="556.5" y="380.7">TEAM NO.</text>
<text x="569.9" y="381.2">SHEET SIZE</text>
<text x="494.6" y="385.1">#</text>
<text x="517.4" y="385.3">#</text>
<text x="536.4" y="385.3">0.10 kg</text>
<text x="558.4" y="385.1">PL-02</text>
<text x="575" y="386.1">A2</text>
<text x="436.3" y="391">SURFACE FINISH</text>
<text x="437.8" y="395.5">DRN.BY</text>
<text x="451.4" y="395.4">CHKD.BY</text>
<text x="466.6" y="395.5">APPD.BY</text>
<text x="482" y="395.4">REFERENCE DWG.</text>
<text x="515.3" y="391.1">HEAT TREATMENT</text>
<text x="571.4" y="395.6">SCALE</text>
<text x="492.6" y="399.4">--</text>
<text x="520.4" y="396.2">DRG./PART CODE</text>
<text x="559.2" y="396.1">REV.</text>
<text x="572.2" y="399.5">2 : 1</text>
<text x="485.5" y="404.3">PART CLASS.</text>
<text x="493.2" y="407.9">B</text>
<text x="571.4" y="404.7">SHEET</text>
<text x="571.2" y="408.4">1 OF 1</text>
</g>
<text font-size="3" x="579.5" y="230.1">°</text>
<g font-size="2.8">
<text x="285.3" y="329.9">3.2</text>
<text x="560.4" y="357.7">Gen Tol.: IS 2102</text>
<text x="287.7" y="362.6">3.2</text>
<text x="399.1" y="376.6">1.ALL DIMENSIONS ARE</text>
<text x="399" y="382.7">2.DO NOT SCALE</text>
<text x="399" y="388.7">3.IF IN DOUBT ,</text>
<text x="399" y="395.4">LOCATION :</text>
<text x="420.2" y="395.6">PUNE</text>
<text x="404.2" y="402">ALL RIGHTS OF REPRODUCTION &amp;</text>
<text x="436.5" y="401.2">03006517</text>
<text x="450.8" y="400.9">03004785</text>
<text x="466.3" y="401">03002882</text>
<text x="404.7" y="405.4">DISTRIBUTION ARE RESERVED</text>
</g>
<g font-size="2.7">
<text x="399.9" y="379.7">IN mm</text>
<text x="399.7" y="385.7">DRAWING.</text>
<text x="436.9" y="385.4">9.20 in^2</text>
<text x="399.7" y="391.8">ASK TEAM MEMBER</text>
<text x="400.1" y="402.5">C</text>
<text x="436.4" y="408.3">06/03/2024</text>
<text x="450.6" y="408.4">06/03/2024</text>
<text x="465.7" y="408.5">06/03/2024</text>
</g>
<g font-size="2.5">
<text x="554.9" y="218.3">DEBURR AND REMOVE SHARP</text>
<text x="555.2" y="221">EDGES UNLESS SHARP EDGE</text>
<text x="556.1" y="227.1">UNSP.RADII</text>
<text x="556.8" y="223.8">REQUIREMENT SPECIFIED</text>
<text x="571.4" y="226.9">UNSP.CHF.</text>
<text x="559.2" y="229.9">0.5 R</text>
<text x="572.3" y="230.1">0.5 X 45</text>
<text x="559.8" y="238">UP TO 10</text>
<text x="576.1" y="238.1">±1.5°</text>
<text x="558.5" y="242.2">10 UP TO 50</text>
<text x="575.5" y="242.3">±0°50'</text>
<text x="557.4" y="250.7">120 UP TO 400</text>
<text x="557.9" y="246.5">50 UP TO 120</text>
<text x="575.5" y="250.7">±0°15'</text>
<text x="575.5" y="246.5">±0°25'</text>
<text x="558.7" y="259.4">0.5 UP TO 3</text>
<text x="559.5" y="263.7">3 UP TO 6</text>
<text x="576.6" y="263.6">±0.2</text>
<text x="576.6" y="259.4">±0.1</text>
<text x="559" y="267.9">6 UP TO 30</text>
<text x="576.6" y="267.9">±0.5</text>
<text x="557.8" y="272.2">30 UP TO 120</text>
<text x="576.6" y="272.2">±0.8</text>
<text x="556.9" y="280.7">315 UP TO 1000</text>
<text x="557.3" y="276.4">120 UP TO 315</text>
<text x="576.6" y="276.4">±1.2</text>
<text x="577.7" y="280.7">±2</text>
<text x="556.4" y="284.9">1000 UP TO 2000</text>
<text x="577.6" y="284.9">±3</text>
<text x="558.9" y="289.2">OVER 2000</text>
<text x="577.7" y="289.3">±4</text>
<text x="560" y="297.9">UP TO 10</text>
<text x="577.1" y="297.9">±1°</text>
<text x="558.5" y="302.1">10 UP TO 50</text>
<text x="575.5" y="302.1">±0°30'</text>
<text x="557.4" y="310.6">120 UP TO 400</text>
<text x="558.2" y="306.3">50 UP TO 120</text>
<text x="575.5" y="310.6">±0°10'</text>
<text x="575.5" y="306.4">±0°20'</text>
<text x="558.8" y="319.2">0.5 UP TO 3</text>
<text x="559.4" y="323.4">3 UP TO 6</text>
<text x="576.6" y="319.2">±0.1</text>
<text x="576.6" y="323.5">±0.1</text>
<text x="558.9" y="327.7">6 UP TO 30</text>
<text x="576.7" y="327.7">±0.2</text>
<text x="557.8" y="332">30 UP TO 120</text>
<text x="576.6" y="332">±0.3</text>
<text x="556.8" y="340.5">315 UP TO 1000</text>
<text x="557.3" y="336.3">120 UP TO 315</text>
<text x="576.6" y="336.3">±0.5</text>
<text x="576.6" y="340.5">±0.8</text>
<text x="556.2" y="344.7">1000 UP TO 2000</text>
<text x="576.6" y="344.7">±1.2</text>
<text x="558.9" y="349">OVER 2000</text>
<text x="577.6" y="349">±2</text>
<text x="467.2" y="383.8">#</text>
<text x="560.8" y="390.7">--</text>
</g>
<g font-size="2.4">
<text x="7.7" y="382.7" transform="rotate(-90 7.7 382.7)">Uploading\2022-23\P23Y5\P23Y5B154300.dft</text>
<text x="7.7" y="409.8" transform="rotate(-90 7.7 409.8)">\\srv01102\ExDM</text>
</g>
<g font-size="2.1">
<text x="558.5" y="232.4">UNSPECIFIED TOL.(FAB)</text>
<text x="559.5" y="234.7">FOR ANGULAR IN mm.</text>
<text x="558.6" y="253.9">UNSPECIFIED TOL.(FAB)</text>
<text x="560.7" y="256.3">FOR LINEAR IN mm.</text>
<text x="558.7" y="292.3">UNSPECIFIED TOL.(M/C)</text>
<text x="559.6" y="294.7">FOR ANGULAR IN mm.</text>
<text x="558.7" y="313.7">UNSPECIFIED TOL.(M/C)</text>
<text x="560.6" y="316.1">FOR LINEAR IN mm.</text>
</g>
</svg>
